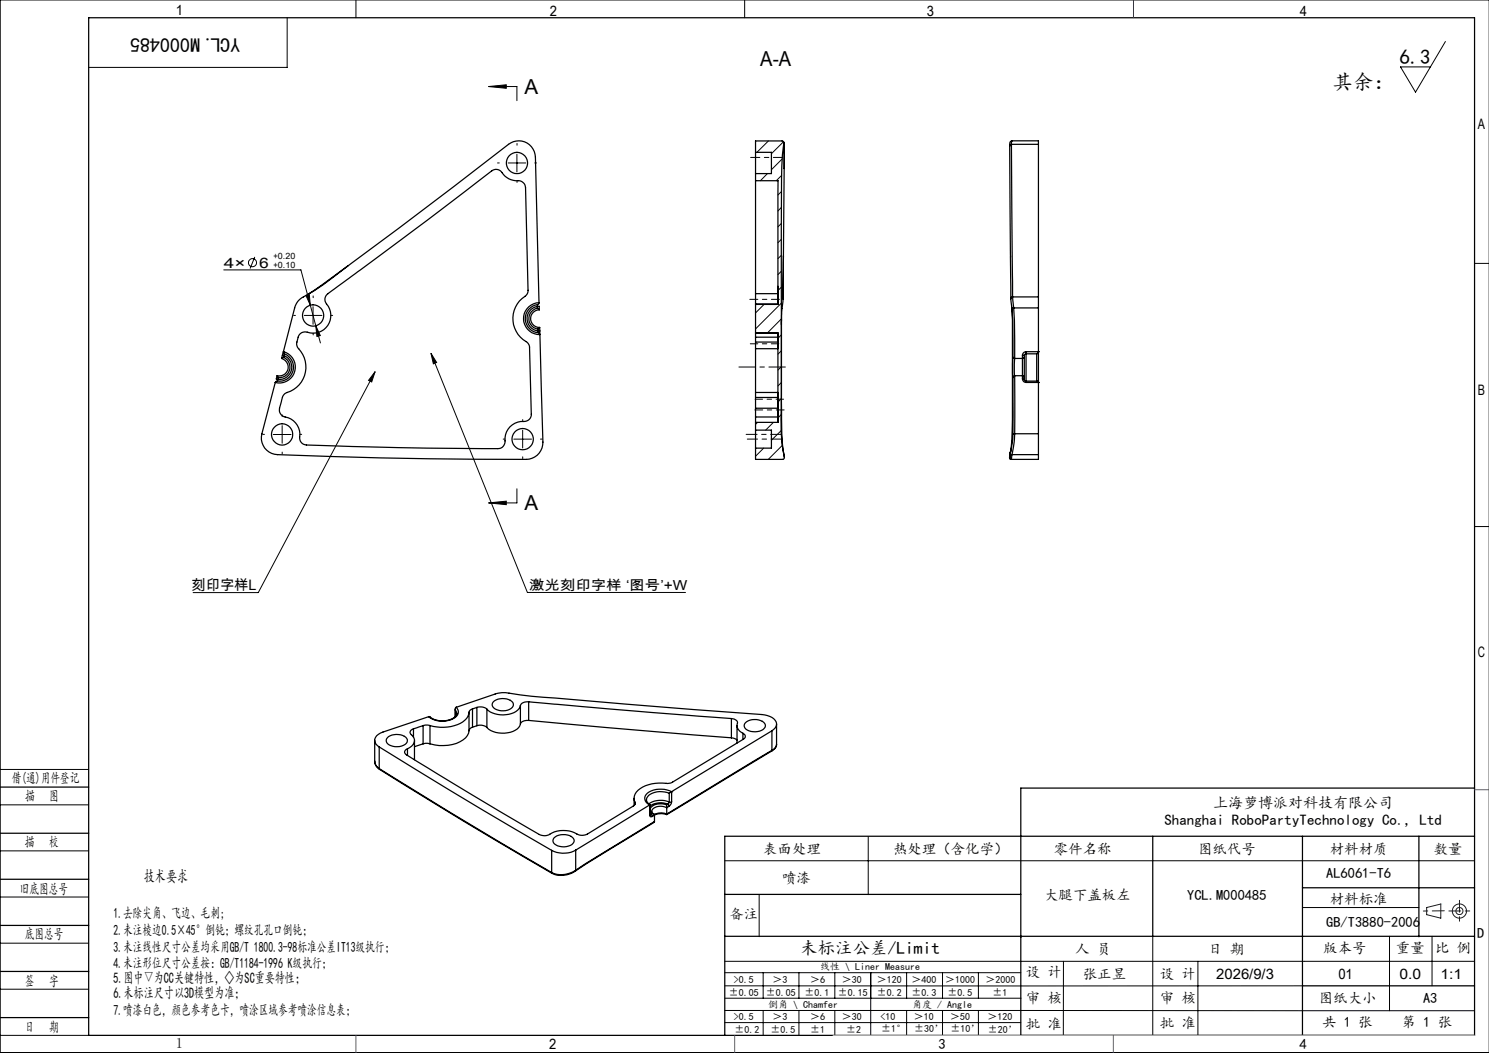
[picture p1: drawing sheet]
<svg xmlns="http://www.w3.org/2000/svg" width="420mm" height="297mm" viewBox="0 0 420 297" stroke-linecap="round" stroke-linejoin="round" font-family="sans-serif">
<g fill="none" stroke="#000" stroke-width=".28">
<path d="M100.4 0v5M210 0v5M420 0h-419.9v297h419.9M81 5v14h-56M407.7 11.7l-8.4 14.3-4.3-7.1h8.5M137.8 24.4h8v4M137.8 24.4l5-.5v1zM216.7 39.8l-3.2 3.2M221 40l-3.4 3.4M143.3 46h5M145.8 43.5v5M216.5 49l-2 2"/>
<path d="M220.4 58.5l-1 1M220.5 54l-1.1 1M220.5 49.5l-1.5 1.5M220.6 44.8l-3 3.1M63.1 76.1h21.8l2.6 10M71.9 72.5l-1.3 3.2M220.4 67.5l-1 1M220.4 72l-1 1M220.4 76.5l-1 1M220.4 63l-1 1M415.9 74.3h4.1M85.8 89h5"/>
<path d="M86.3 83.3l.9-.2 .3 3zM87.5 86.1l1.6 5.8M88.3 86.5v5M89.1 91.9l1.2 2.7-.9 .3zM89.1 91.9l1.3 4.8M121.6 99.7l27.2 67.4h44.6M121.6 99.7l1.6 2.5-1 .4zM215.5 85.9l-2.4 2.4M220.4 81l-1 .9M220.4 85.5l-7.3 7.3M220.4 89.9l-3.9 4M220.4 94.4l-1 1"/>
<path d="M220.4 98.9l-1 1M105.8 104.8l-1 2.9-.8-.4zM105.8 104.8l-33 62.3h-18.3M213.7 119.1l-.6 .6M218.2 119.1l-2.2 2.2M220.3 116.9l-.8 1M220.4 103.4l-1 1M220.4 107.9l-1 1M220.4 112.4l-.9 1M77.1 122.6h5M79.6 120v5M144.9 123.9h5"/>
<path d="M145.8 137.9v3.9h-8M147.4 121.4v5M215.4 126.4l-2.3 2.3M220.4 121.4l-2.8 2.8M220.7 125.6l-4 4M137.8 141.8l5-.4v.9zM415.9 148.5h4.1M0 217h25M0 227h25M0 240h25M244.9 236v16.3M0 253h25"/>
<path d="M204.4 242.8h211.5M214.1 252.4v11.8M367.4 256h32.8M0 266h25M0 279h25M204.4 271.1h211.5M204.4 278.1h163M204.4 274.4h83.5M215.3 274.4v7.1M225.4 274.4v7.1M235.5 274.4v7.1M245.6 274.4v17.6"/>
<path d="M255.7 274.4v7.1M265.9 274.4v7.1M276 274.4v7.1M300 271.1l-.1 21M325.2 264.1v27.9M337.9 271.1v20.9M391.9 264.1v21M403.9 264.1v14M0 292h25M204.4 285l211.5 .1M204.4 288.4h83.5M204.5 281.5h83.5"/>
<path d="M215.3 285v7M225.4 285v7M235.5 285v7M255.7 285v7M265.9 285v7M276 285v7M287.9 292h128"/>
<circle cx="71.2" cy="74.1" r="1.15"/>
</g>
<g fill="none" stroke="#191924" stroke-width=".28">
<path d="M402.4 256l4-1v4l-4-1z"/>
<circle cx="411.7" cy="257" r="1"/>
<circle cx="411.7" cy="257" r="2"/>
</g>
<path d="M220.7 44.4h-9" fill="none" stroke="#000" stroke-width=".28" stroke-dasharray="30.5 1.3 1.3 1.3" stroke-dashoffset="27.9"/>
<path d="M220.4 123.8h-9.6" fill="none" stroke="#000" stroke-width=".28" stroke-dasharray="30.5 1.3 1.3 1.3" stroke-dashoffset="27.6"/>
<path d="M221.5 103.5h-13.1" fill="none" stroke="#000" stroke-width=".28" stroke-dasharray="30.5 1.3 1.3 1.3" stroke-dashoffset="25.8"/>
<path d="M220.5 122.5h-10" fill="none" stroke="#000" stroke-width=".28" stroke-dasharray="30.5 1.3 1.3 1.3" stroke-dashoffset="27.4"/>
<path d="M219.8 84.4h-8.3M212.9 115.6h8.3" fill="none" stroke="#000" stroke-width=".28" stroke-dasharray="30.5 1.3 1.3 1.3" stroke-dashoffset="28.2"/>
<path d="M219.7 97h-8.1M213 112.6h8" fill="none" stroke="#000" stroke-width=".28" stroke-dasharray="30.5 1.3 1.3 1.3" stroke-dashoffset="28.4"/>
<g fill="none" stroke="#000" stroke-width=".28" stroke-dasharray="30.5 1.3 1.3 1.3">
<path d="M140.8 46h-.5M145.8 41v-.5M145.8 51v.5M150.8 46h.5M83.3 89h-.5M88.3 84v-.5M88.3 94v.5M93.3 89h.5M79.6 117.5v-.5M147.4 118.8v-.5M74.6 122.5h-.5M79.6 127.5v.5"/>
<path d="M84.6 122.5h.5M142.4 123.8h-.5M147.4 128.8v.5M152.4 123.8h.5"/>
</g>
<g fill="none" stroke="#000" stroke-width=".35">
<path d="M25 5h390.9v287h-390.9zM285.5 39.7l-.6 .3-.1 1.1M285.5 39.7h7.4v1M285.5 39.7l-.2 1M213.1 49v2h6.4l-.1 34.9M213.1 43v6M213.1 51v31.8M213.1 43h4.5v6h-4.5M221 40l.2 1.1M221.1 40.4a157.1 157.1 0 0 0-.7 24.2v46.7a119.4 119.4 0 0 0 .2 14.2l.7 3.6-.5 .5h-7.7v-3.2M221.1 40.4l.1 .8M221.1 40.4l-.2-.5-.3-.1h-7.5v3.2"/>
<path d="M221.2 41.2l-.3 43.1M221.2 41.1h.1M221.2 41.1v6.4M221.2 41.1v.1M284.8 41.1l.2 31.4M285.3 40.7l.3 43M285.3 40.7l-.5 .4M285.3 40.7h7.6M292.9 40.7v43M98.2 74.9l-7.4 5.5-4.1 2.7M221 72.2l-.1 12.1M285 72.4l.1 11.8"/>
<path d="M79.9 99.5l-.2 .7M79.9 99.2l.3 .6M79.9 99.2h.1M79.9 99.2a4.5 4.5 0 0 1 3.2 5.5 4.5 4.5 0 0 1-5.5 3.2M80.2 99.8a4 4 0 0 1 2.5 4.7 4 4 0 0 1-4.5 3M80.2 99.8v.5M92.2 83.1l28.3-21 18.2-13.9a2.14 2.14 0 0 1 3.3 1 5.9 5.9 0 0 0 4.9 1.9l.9 .7 .4 1.1 .7 29a1.94 1.94 0 0 1-.8 1.7 7.6 7.6 0 0 0 .7 13.1l.6 1.1 .5 19a2.21 2.21 0 0 1-3 2.1 5.1 5.1 0 0 0-4.4 5.9l-.6 1.1-.6 .5a1060.5 1060.5 0 0 1-55.3-1 2.25 2.25 0 0 1-1.4-3 5.2 5.2 0 0 0-4.6-4.9 2.39 2.39 0 0 1-.8-3.5l.2-.8a2.65 2.65 0 0 1 1.6-2.5 7.6 7.6 0 0 0 2.9-12.7l-.2-.8v-.7a2.64 2.64 0 0 1 1.8-2.8l.8-.1a5.1 5.1 0 0 0 6.2-1.8 5.1 5.1 0 0 0-.6-6.4l-.2-1.2zM151.6 86.4h.5v1M151.6 86.4a3.5 3.5 0 0 0-2.9 3.6 3.5 3.5 0 0 0 3.1 3.3M151.6 86.9a3 3 0 0 0-2.4 3 3 3 0 0 0 2.5 2.9M151.6 86.9l.5 .5M151.6 86.4v.5"/>
<path d="M151.6 85.9a4 4 0 0 0-3.4 4.1 4 4 0 0 0 3.6 3.8M151.6 85.9v.5M151.7 92.8l.1 .5M151.8 93.3v.5M151.8 93.3h.5M151.8 93.8l.5 .5M152 85.4l-.4 .5M152 85.4a4.5 4.5 0 0 0-4.3 4.6 4.5 4.5 0 0 0 4.6 4.4M152 85.4l-1-41.1a4.7 4.7 0 0 0-2.7-4.1 4.7 4.7 0 0 0-4.9 .5l-31 23.7-15.9 11.9a71.4 71.4 0 0 1-11.8 8l-.7 .7-.7 1.4-3.4 12.8M152 85.4h.1M152.1 87.4a2.49 2.49 0 0 0-2.4 2.5 2.49 2.49 0 0 0 2.5 2.5M152.2 92.4l-.5 .4"/>
<path d="M152.2 92.4l.1 .9M152.3 93.3v.7M152.3 94.4l.8 30.3a4.8 4.8 0 0 1-4.7 4.9 1474.7 1474.7 0 0 1-71-1.5 4.7 4.7 0 0 1-3.5-5.8l3.7-14.4M152.3 94.3v.1M213.1 93.9h6.3l.1 25.2M213.1 94h6.3v1.1M213.1 93.9v.1M213.1 82.8v3M213.1 94v1.1M213.1 98.4v12.3M213.1 96.5v1.9M213.1 85.8v8.1"/>
<path d="M213.1 95.1v1.4M213.1 85.9h6.3M213.1 85.8h6.4M213.1 95.1h6.3M213.1 96.5h6.3M213.1 82.8h6.3M219.4 80.7v5.2M219.4 96.5v1.9h-6.3M219.4 95.1v1.4M220.4 90.2l.1 30.2a41.6 41.6 0 0 0 .8 8.5M220.9 84.3l-.4 3.7-.1 3.6M285.1 84.2l.3 2.8"/>
<path d="M285.4 86.7l.2 2.8v10.8M285.4 87l.3 13.8M285.6 83.7l.3 3.2M285.6 83.7l-.5 .5M285.6 83.7h7.3M285.9 86.9l-.5 .1M285.9 86.9l.2 3.5 .1 10.7M285.9 86.9h7M289.4 99.8l-.3 .1-.2 .4M289.4 99.2a1.01 1.01 0 0 0-1 1M289.4 99.2v.6M289.4 99.8v7.7"/>
<path d="M289.4 99.8h3M289.4 99.2h3.5M292.4 99.8v7.7M292.9 99.2l-.5 .6M292.9 99.2h.1M292.9 99.2v8.7M292.9 83.7v3.2M292.9 86.9v12.3M78.2 106l-.3 .9 .5 .1M78.2 106l.3 .5M78.2 107.5l-.6 .4M78.4 107l-.2 .5"/>
<path d="M78.5 106.5l-.1 .5M79.4 101.1a2.52 2.52 0 0 1 1.8 3.1 2.52 2.52 0 0 1-3 1.8M79.7 100.2l.5 .1M79.7 100.2l-.3 .9M80 100.8l-.6 .3M80 100.8a3 3 0 0 1 1.7 3.5 3 3 0 0 1-3.2 2.2M80.2 100.3a3.5 3.5 0 0 1 2 4.1 3.5 3.5 0 0 1-3.8 2.6M80.2 100.3l-.2 .5M213.1 110.7h6.3v1.4M213.1 117.6v1.5M213.1 110.7v1.4M213.1 115.1v2.5"/>
<path d="M213.1 112.1v3M213.1 119.1v2.2M213.1 119.1h6.4M213.1 117.6h6.3M213.1 112.1h6.3M213.1 115.1h6.3M219.4 115.1v2.5M219.4 112.1v3M219.4 117.6v1.5M285.6 100.5v17.9a50.2 50.2 0 0 1-.7 9.8M285.7 100.8v5.7M285.7 106.5v15.9"/>
<path d="M285.7 100.8l.5 .3M286.2 106l-.5 .5M286.2 106v16.3M286.2 106h2.2M286.2 101.1h2.2M286.2 101.1v4.9M288.4 106.9l.5 .8 .5 .2M288.4 106.9l.5 .1M288.4 106l.4 .1 .1 .4M288.4 100.2v.9M288.4 100.2l.5 .1M288.4 101.1v4.9"/>
<path d="M288.4 106v.9M288.9 107l.5 .5M288.9 106.5v.5M288.9 100.8l-.5 .3M288.9 100.8v5.7M288.9 100.3v.5M289.4 107.5h3.1l.4 .4M289.4 107.5v.4M289.4 107.9h3.5M292.9 107.9h.1M292.9 107.9v14.4M213.1 121.3v5.1"/>
<path d="M213.1 121.3h4.5v5.1h-4.5M284.8 128.9l.1 .5 .4 .2M284.8 128.9h.1M284.9 128.3l-.1 .6M284.9 127.6l-.1 1.3M284.9 127.6l.1 .5 .4 .1M285.2 126.9l-.3 1.3M285.4 128.2l-.1 1.4M285.4 128.2h7.5M285.7 122.4l-.2 2.8-.6 2.4M286.2 122.3l-.1 2.4-.7 3.5M286.2 122.3l-.5 .1"/>
<path d="M286.2 122.3h6.7M292.9 122.3v5.9M292.9 128.2v1.4h-7.6M128.4 200v2.1M128.7 199.5a1.95 1.95 0 0 1-1 3.3 6.6 6.6 0 0 1-6.8-.7M128.7 199.5l11-3.7a7.3 7.3 0 0 1 3.9-.3l9.7 1.2 61.6 4.8a4.1 4.1 0 0 1 4.1 2.5 2.15 2.15 0 0 1-1.3 2.1M128.7 199.5l-.3 .6 .4 1.1M133.3 200a1.21 1.21 0 0 0-1 .9M133.3 200v5.1M134.5 199.5a2.89 2.89 0 0 1 2.8 .5M134.5 199.5l-1.2 .5M134.5 199.5v5.2"/>
<path d="M139.1 198a4.2 4.2 0 0 1 5.5 .1 1.55 1.55 0 0 1-1.4 2.2 3.8 3.8 0 0 1-4.3-1.3zM146.8 199a4.1 4.1 0 0 1-4.1 2.6 6.5 6.5 0 0 1-5.4-1.6M146.8 199v5.2M149.1 197.9l34.5 3 22.7 1.8M149.1 197.9a2.11 2.11 0 0 0-2.3 1.1M149.1 197.9v5.3M105.7 214.7v.2a2.79 2.79 0 0 0 1.4 2.1M105.7 214.7a2.49 2.49 0 0 0 1.3 2.1M105.7 208.8v5.9M107 210.7l29.3 17.9 19.3 11.3M107 216.8l3.9 2.4a1470.2 1470.2 0 0 0 44.7 26.9M107 216.8l.1 .2"/>
<path d="M107 210.7v6.1M107.1 217a1572.6 1572.6 0 0 0 48.6 29.3l-.1-.2M109.3 208.1a4.1 4.1 0 0 1 5.4 .2 1.31 1.31 0 0 1-.9 1.9 3.8 3.8 0 0 1-4.8-1v-.7zM114.9 211.2a.88 .88 0 0 0-.8 .7 .88 .88 0 0 0 .6 1l17.8 10.9 19.6 11.6a3.2 3.2 0 0 0 3.6-.5 8.2 8.2 0 0 1 7.7 .6l1.2 .1 1.1-.3 12.9-7.9a.85 .85 0 0 0 .5-1.1M114.9 211.2v1.9M116.6 205.6a1.06 1.06 0 0 0-.9 .9 1.06 1.06 0 0 0 .8 1.1 2.29 2.29 0 0 1-1.6 3.6M116.6 205.6v2.3M116.9 208.9v5.4M119.3 204.6l.8-.1 1.2 .1M119.3 204.6l-2.7 1M119.3 209.8l.7-.1 1.3 .1M119.3 209.8l-2.4 .8"/>
<path d="M119.3 204.6v5.2M120.9 202.1l-12.9 4.4a2.54 2.54 0 0 0-2.2 2.9l1.2 1.3M121.3 204.6v5.2M128.8 201.2a2.56 2.56 0 0 1-2.5 2 6.6 6.6 0 0 1-5.4-1.1M128.8 201.2h.1M132.3 200.9a4.9 4.9 0 0 1-4.2 3.8l-1.9 .4h-2l-2.9-.5M132.3 206.1a4.6 4.6 0 0 1-3.6 3.6 12.9 12.9 0 0 1-7.4 .1M132.3 200.9v5.2M133.3 205.1l-.5 .2-.5 .8M134.5 204.7l-1.2 .4M134.5 204.7a2.97 2.97 0 0 1 2.8 .5M137.3 200v5.2"/>
<path d="M146.8 204.2a4.5 4.5 0 0 1-4.5 2.6 6.1 6.1 0 0 1-5-1.6M149.1 203.2a2.26 2.26 0 0 0-2.3 1M149.1 203.2l57.2 4.9M206.3 202.7a1.36 1.36 0 0 1 1.6 1.7l.2 1.2 .6 .7 .8 .5M206.3 208.1l1.6 .6M206.3 202.7v5.4M207.9 204.7v4.9M209.5 206.8a.88 .88 0 0 1 .7 .8 .88 .88 0 0 1-.5 .9l-20.2 12.2-.9 .2a12 12 0 0 0-8.6 2 2.82 2.82 0 0 0-.9 3.4M209.5 206.8v1.8M210.2 203.9a3.9 3.9 0 0 1 5.7 .5 2.29 2.29 0 0 1-2.9 2 2.6 2.6 0 0 1-3.1-1.8zM217.6 211.9l-29.5 17.9M217.7 206.1l-28.3 17.2"/>
<path d="M217.7 211.6l-29.6 18M217.7 211.6l-.1 .3M217.7 206.1v5.5M219 209.9v.1a2.19 2.19 0 0 1-1.4 1.9M219 204.3v5.9l-.4 .8-.9 .6M0 222h25M0 235h25M155.6 239.9v6.2M156.3 236.3a3.9 3.9 0 0 1 5.6 .6 1.97 1.97 0 0 1-2.2 1.9 3.3 3.3 0 0 1-3.7-1.4zM162.4 239.8a7.3 7.3 0 0 1-6.8 .1M162.4 239.8v5.7M178.9 225.2v2"/>
<path d="M179.1 226.3v.6M183.2 227l-20.8 12.8M183.2 227h.1M183.3 229.9l.1 .4h.6M183.3 227v2.9M183.4 229.7v.1M183.4 227h-.1M183.4 229.7l-.1 .2M183.4 228.8l.5 .7M183.4 227v2.7M183.4 229.5l.2 .2M183.6 229.7l.4 .6"/>
<path d="M183.6 229.7l-.2 .1M183.9 229.5l-.3 .2M183.9 229.5l.5 .1 .2 .3M184.6 231.7l-.2 .3-22.1 13.7M184.6 231.7l-22.2 13.8M184.6 229.9l-.6 .4M184.6 229.9v1.8M188 227l.1 .8M188 227a3.7 3.7 0 0 0-4.6 1.1M188.1 227.8a3.2 3.2 0 0 0-4.2 .8v.6l.5 .4M188.1 229.8a5 5 0 0 0-3.5 .1M188.1 229.6v.2"/>
<path d="M188.1 229.6a4 4 0 0 0-3.5 .2M188.1 227.8v1.8M188.4 226.8l-.4 .2M188.4 226.8l.3 .6M188.4 226.8a5.2 5.2 0 0 0-5 .6M188.7 227.4l-.6 .4M188.8 223.7a5.5 5.5 0 0 0-6.1 1 1.4 1.4 0 0 0 .7 2.3M188.8 226.2l-.4 .6M188.8 226.2a6.2 6.2 0 0 0-5.8 .5M188.8 223.7v2.5M189.4 223.3a6.5 6.5 0 0 0-7.2 .9 1.9 1.9 0 0 0 1 2.8M189.4 223.3h.1"/>
<path d="M189.4 223.3l-.6 .4M189.4 226.2l-.1 .5-.6 .7M189.4 226.2h-.6M189.4 223.3v2.9M325.2 235.9v28.2M367.4 235.9v56.1M400.2 235.9v28.3M415.9 235.9h-211.5v56.1M415.9 222.3h-128v69.7M0 248h25M162.3 245.7a6.9 6.9 0 0 1-6.5 .6M162.4 245.5a7 7 0 0 1-6.8 .6"/>
<path d="M162.4 245.5l-.1 .2M204.4 252.3h83.5M367.4 250.4h48.5M0 261h25M0 274h25M204.4 264.1h211.5M367.4 278.1h48.5M0 287h25"/>
<circle cx="145.8" cy="46" r="3"/>
<circle cx="88.3" cy="89" r="3"/>
<circle cx="79.6" cy="122.5" r="3"/>
<circle cx="147.4" cy="123.9" r="3"/>
</g>
<path d="M407.4 256.9l-5.9 .1M408.7 256.9h6M411.7 253.9v6" fill="none" stroke="#191924" stroke-width=".28" stroke-dasharray="6.3 1.3 1.3 1.3" stroke-dashoffset="3"/>
<path d="M235 292h180.9" fill="none" stroke="#c0c0c0" stroke-width=".28"/>
<path d="M319.7 0v5M415.9 222.7h4.1M100.4 292v5M207.2 292v5M314 292v5" fill="none" stroke="#00f" stroke-width=".28"/>
<path d="M406.4 255h.1" fill="none" stroke="#0ff" stroke-width=".28"/>
<g fill="#000">
<path d="M137.8 24.4l5-.5v1zM137.8 141.8l5-.4v.9z"/>
<path d="M89.1 91.9l.3 3 .9-.3zM86.3 83.3l1.2 2.8-.3-3z"/>
<path d="M105.8 104.8l-1 2.9-.8-.4zM121.6 99.7l1.6 2.5-1 .4z"/>
</g>
<g font-size="5.8">
<text x="214.5" y="18.7">A-A</text>
<text x="394.8" y="18">6.3</text>
<text x="147.9" y="26.5">A</text>
<text x="375.9" y="25.2">其余：</text>
<text x="147.9" y="143.9">A</text>
</g>
<text font-size="5.6" x="67.7" y="10.6" transform="rotate(-180 67.7 10.6)">YCL.M000485</text>
<text font-size="4.9" x="225.7" y="269">未标注公差/Limit</text>
<text font-size="4.7" x="40.6" y="248.8">技术要求</text>
<g font-size="4.2">
<text x="342.2" y="227.9">上海萝博派对科技有限公司</text>
<text x="328.5" y="232.8">Shanghai RoboPartyTechnology Co., Ltd</text>
<text x="32" y="277.4">5.图中▽为CC关键特性，◇为SC重要特性；</text>
<text x="32" y="281.6">6.未标注尺寸以3D模型为准；</text>
</g>
<g font-size="4.1">
<text x="49.6" y="4.3">1</text>
<text x="155.1" y="4.6">2</text>
<text x="261.4" y="4.6">3</text>
<text x="366.6" y="4.6">4</text>
<text x="416.9" y="36.3">A</text>
<text x="63.1" y="75.5">4×</text>
<text x="73.1" y="75.5">6</text>
<text x="416.9" y="111.3">B</text>
<text x="54" y="166.5">刻印字样L</text>
<text x="416.9" y="185.3">C</text>
<text x="3.3" y="220.9">借(通)用件登记</text>
<text x="7.1" y="226">描</text>
<text x="13.9" y="226">图</text>
<text x="7" y="238.9">描</text>
<text x="13.8" y="238.9">校</text>
<text x="215.3" y="240.8">表面处理</text>
<text x="251.9" y="240.8">热处理（含化学）</text>
<text x="297.3" y="240.8">零件名称</text>
<text x="337.9" y="240.8">图纸代号</text>
<text x="375.1" y="240.8">材料材质</text>
<text x="404.4" y="240.8">数量</text>
<text x="220.6" y="249">喷漆</text>
<text x="374.1" y="247.7">AL6061-T6</text>
<text x="5.6" y="252">旧底图总号</text>
<text x="294.5" y="253.7">大腿下盖板左</text>
<text x="334.9" y="253.7">YCL.M000485</text>
<text x="375.1" y="254.9">材料标准</text>
<text x="32" y="258.9">1.去除尖角、飞边、毛刺;</text>
<text x="32" y="263.6">2.未注棱边0.5×45°倒钝；螺纹孔孔口倒钝；</text>
<text x="205.7" y="259.3">备注</text>
<text x="374.1" y="261.4">GB/T3880-2006</text>
<text x="7" y="265">底图总号</text>
<text x="32" y="268.4">3.未注线性尺寸公差均采用GB/T 1800.3-98标准公差IT13级执行；</text>
<text x="303.3" y="269">人 员</text>
<text x="340.8" y="269">日 期</text>
<text x="373.2" y="268.7">版本号</text>
<text x="393.7" y="268.7">重量</text>
<text x="404.8" y="268.7">比 例</text>
<text x="416.7" y="264.6">D</text>
<text x="32" y="273.2">4.未注形位尺寸公差按：GB/T1184-1996 K级执行；</text>
<text x="289.3" y="275.5">设 计</text>
<text x="7" y="278">签</text>
<text x="13.8" y="278">字</text>
<text x="305.4" y="276">张正昱</text>
<text x="327.2" y="276">设 计</text>
<text x="343.1" y="276">2026/9/3</text>
<text x="377.5" y="276">01</text>
<text x="394.8" y="276">0.0</text>
<text x="406.3" y="276">1:1</text>
<text x="32" y="286.4">7.喷漆白色，颜色参考色卡，喷涂区域参考喷涂信息表；</text>
<text x="289.3" y="283">审 核</text>
<text x="327.2" y="282.9">审 核</text>
<text x="372" y="283">图纸大小</text>
<text x="401.4" y="283">A3</text>
<text x="7" y="291">日</text>
<text x="13.8" y="291">期</text>
<text x="289.3" y="290.1">批 准</text>
<text x="327.2" y="290">批 准</text>
<text x="373" y="289.8">共 1 张</text>
<text x="395.4" y="289.8">第 1 张</text>
<text x="49.6" y="295.6">1</text>
<text x="154.9" y="296">2</text>
<text x="264.7" y="296">3</text>
<text x="366.6" y="296">4</text>
</g>
<text font-size="3.9" x="149.3" y="166.5">激光刻印字样 ‘图号’+W</text>
<g font-size="2.8">
<text x="231.3" y="273.6">线性 \ Liner Measure</text>
<text x="205.6" y="280.8">±0.05</text>
<text x="207" y="277.2">&gt;0.5</text>
<text x="216" y="280.8">±0.05</text>
<text x="217.9" y="277.2">＞3</text>
<text x="227" y="280.8">±0.1</text>
<text x="228.5" y="277.2">＞6</text>
<text x="236.3" y="280.8">±0.15</text>
<text x="237.5" y="277.2">＞30</text>
<text x="247.4" y="277.2">＞120</text>
<text x="247.4" y="280.8">±0.2</text>
<text x="257.1" y="277.2">＞400</text>
<text x="257.1" y="280.8">±0.3</text>
<text x="266.6" y="277.2">＞1000</text>
<text x="267.3" y="280.8">±0.5</text>
<text x="278" y="277.2">＞2000</text>
<text x="279.9" y="280.8">±1</text>
<text x="207" y="287.8">&gt;0.5</text>
<text x="216.6" y="284.3">倒角 \ Chamfer</text>
<text x="217.9" y="287.8">＞3</text>
<text x="228.5" y="287.8">＞6</text>
<text x="237.5" y="287.8">＞30</text>
<text x="248.4" y="287.8">&lt;10</text>
<text x="257.3" y="284.3">角度 / Angle</text>
<text x="257.8" y="287.8">＞10</text>
<text x="268" y="287.8">＞50</text>
<text x="278.5" y="287.8">＞120</text>
<text x="207.1" y="291.3">±0.2</text>
<text x="217.3" y="291.3">±0.5</text>
<text x="228.5" y="291.3">±1</text>
<text x="238.7" y="291.3">±2</text>
<text x="248.6" y="291.1">±1°</text>
<text x="257.8" y="291.1">±30’</text>
<text x="268.1" y="291.1">±10’</text>
<text x="278.6" y="291.2">±20’</text>
</g>
<g font-size="2.4">
<text x="77.2" y="73.1">+0.20</text>
<text x="77.2" y="75.5">+0.10</text>
</g>
</svg>
